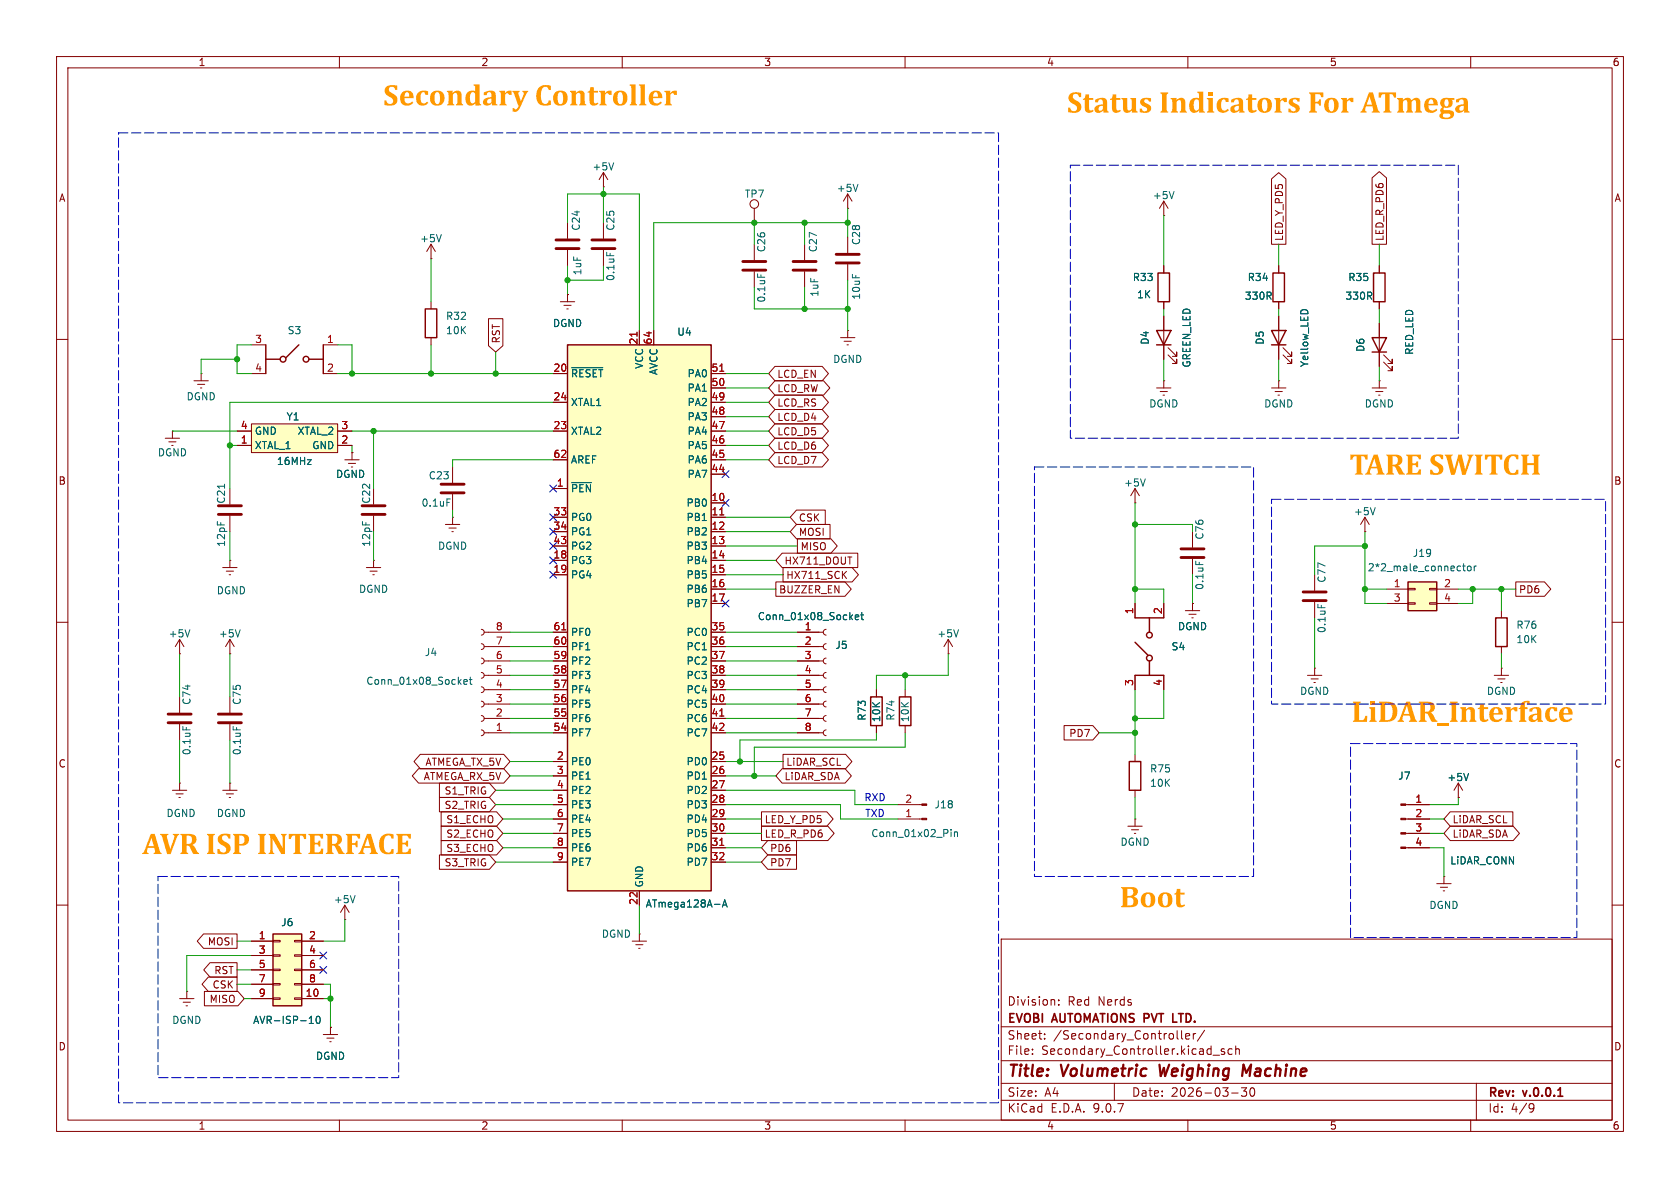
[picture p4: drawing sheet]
<svg xmlns="http://www.w3.org/2000/svg" width="297mm" height="210mm" viewBox="0 0 297 210" stroke-linecap="round" stroke-linejoin="round" font-family="sans-serif">
<g fill="none" stroke="#840000" stroke-width=".18">
<path d="M10 10h277v190h-277zM12 12h273v186h-273zM60 10v2M110 10v2M160 10v2M210 10v2M260 10v2M149.9 36.8h.1M149.9 34.3v2.5M149.9 34.3l-.8 1.3M149.9 34.3l.7 1.3M142.2 43.2v2.8"/>
<path d="M142.2 48v2.8M149.9 41.9v2.8M149.9 46.7v2.8M10 60h2M285 60h2M200.7 88.9h.1M200.7 86.4v2.5M200.7 86.4l-.8 1.2M200.7 86.4l.7 1.2M10 110h2M200.7 106.7v2.5M200.7 119.4v2.5"/>
<path d="M205.7 106.7v2.5M205.7 119.4v2.5M285 110h2M31.7 123.2v2.8M31.7 128v2.8M40.6 123.2v2.8M40.6 128v2.8M200.7 133.4v1.2M200.7 139.7v1.3M199.4 146.1h2.5M200 146.7h1.3M200.5 147.3h.3"/>
<path d="M200.7 144.8h.1M200.7 144.8v1.3M254 156.2h2.5M254.6 156.8h1.3M255.1 157.5h.3M255.3 154.9h.1M255.3 154.9v1.3M10 160h2M31.7 176.5h2.6M32.4 177.2h1.3M32.9 177.8h.2M33 175.3h.1"/>
<path d="M33 175.3v1.2M177 166h108v32h-108zM186.4 176.8l.1 .9M187.2 177.6v.1M187.2 176.8v.1M285 160h2M60 198v2M110 198v2M160 198v2M177 194.5h108M177 191.5h108M177 187.5h108"/>
<path d="M177 181.5h108M182.5 186.3v.1M182.5 185.5v.1M184.7 183.6v.1M184.7 182.8v.1M197 191.5v3M208.9 182.2v1.3l.2 .2M209.6 183.2l.7-.1-.1-.3-.4-.1-.2 .2 .1 .7h.5M210 198v2M211 182.7v1M211.4 182.7l-.3 .1-.1 .2M213 182.1l-1.3 2"/>
<path d="M214.5 186.5h1.1M216.5 185.5l-.4-.1-.2 .2 .1 .2 .5 .2v.3h-.6M217.7 193.2h1.2M217.8 185.5l-.4-.1-.3 .3v.4l.1 .2h.6M218.5 185.5l.2-.1 .3 .1 .1 .9M218.5 184.9v1.5M219.5 192.3h.9l-.5 .6 .4 .1v.7l-.2 .1h-.4l-.2-.1M221.1 192.4l.2-.1a.81 .81 0 0 1 .6 .6 .81 .81 0 0 1-.3 .8l-.1 .1a.81 .81 0 0 1-.4-1.4zM260 198v2M261 191.5v6.5M270.6 195.1l.5 .1a.99 .99 0 0 1-.4 1.4h-.2M271.2 195.7l-.3 .3h-.3"/>
</g>
<path d="M207.3 180.7h.8M275.4 193.8h.9" fill="none" stroke="#840000" stroke-width=".3"/>
<path d="M205 188.2l.2 2 .6-1.4M221.2 188.2l-.9 1.4-.5-1.4-.2 2" fill="none" stroke="#840000" stroke-width=".4"/>
<g fill="none" stroke="#840000" stroke-width=".25">
<path d="M200.7 119.4h5M200.7 113.5l2.2 2.3M200.7 109.2h5M203.2 109.2v2.6M203.2 116.8v2.6M199.6 134.6h2.1v5.1h-2.1z"/>
<circle cx="203.2" cy="112.3" r=".51"/>
<circle cx="203.2" cy="116.3" r=".51"/>
</g>
<path d="M151.7 32.6l-.4 1.3M202.5 84.7l-.4 1.2M32.3 128.4v.6M41.2 128.4v.6" fill="none" stroke="#006464" stroke-width=".18"/>
<path d="M140.2 46.2h4.1M140.2 47.8h4.1M147.8 45h4.1M147.8 46.5h4.1M29.7 126.2h4.1M29.7 127.8h4.1M38.6 126.2h4.1M38.6 127.8h4.1" fill="none" stroke="#840000" stroke-width=".51"/>
<path d="M44.4 74.9h15.3v5.1h-15.3z" fill="#ffffc2"/>
<g fill="none" stroke="#840000" stroke-width=".18">
<path d="M148.6 59.7h2.5M149.9 58.4h.1M149.9 58.4v1.3M41.9 76.2h2.5M41.9 78.7h2.5M44.4 74.9h15.3v5.1h-15.3zM59.7 76.2h2.5M59.7 78.7h2.5M149.2 60.3h1.3M149.7 61h.3M78.7 92.7h2.6M79.4 93.3h1.2"/>
<path d="M79.9 94h.2M80 91.4h.1M80 82.6v2.7M80 87.4v2.8M80 91.4v1.3"/>
</g>
<path d="M78 85.6h4M78 87.1h4" fill="none" stroke="#840000" stroke-width=".51"/>
<path d="M79 88.2h.6" fill="none" stroke="#006464" stroke-width=".18"/>
<path d="M100.3 61h25.4v96.5h-25.4z" fill="#ffffc2"/>
<g fill="none" stroke="#840000" stroke-width=".25">
<path d="M75.2 54.6h2v5.1h-2zM47 63.5h2.5M47 61v5M52.8 61l-2.3 2.2M54.6 63.5h2.5M57.1 61v5M100.3 61h25.4v96.5h-25.4z"/>
<circle cx="50" cy="63.5" r=".51"/>
<circle cx="54.1" cy="63.5" r=".51"/>
</g>
<g fill="none" stroke="#840000" stroke-width=".18">
<path d="M100.3 39.4v2.8M106.7 33h.1M106.7 30.5v2.5M106.7 39.4v2.8M106.7 30.5l-.8 1.3M106.7 30.5l.7 1.3M133.3 36.8v2.6M76.2 45.7h.1M76.2 43.2v2.5M76.2 53.3v1.3M76.2 59.7v1.3M76.2 43.2l-.8 1.3"/>
<path d="M76.2 43.2l.8 1.3M99.1 53.3h2.5M99.7 54h1.3M100.2 54.6h.3M100.3 52.1h.1M100.3 44.2v2.8M100.3 52.1v1.2M106.7 44.2v2.8M113 58.4v2.6M115.6 58.4v2.6M133.3 43.2v2.8M133.3 48v2.8"/>
<path d="M44.4 66h2.6M44.4 61h2.6M57.1 66h2.6M57.1 61h2.6M97.8 66h2.5M97.8 71.1h2.5M97.8 76.2h2.5M125.7 66h2.6M125.7 71.1h2.6M125.7 76.2h2.6M125.7 68.6h2.6M125.7 73.7h2.6"/>
<path d="M125.7 78.7h2.6M40.6 86.4v2.8M40.6 91.2v2.8M61 81.3h2.5M61.6 81.9h1.3M62.1 82.6h.3M62.2 80h.1M62.2 80v1.3M66 99.1h.1M66 91.2v2.8M66 99.1v1.2M97.8 81.3h2.5"/>
<path d="M97.8 86.4h2.5M97.8 91.4h2.5M97.8 94h2.5M97.8 96.5h2.5M97.8 99.1h2.5M125.7 81.3h2.6M125.7 91.4h2.6M125.7 94h2.6M125.7 96.5h2.6M125.7 99.1h2.6M125.7 83.8h2.6M125.7 88.9h2.6"/>
<path d="M210.8 94v2.8M210.8 98.8v2.8M241.3 94h.1M241.3 91.4l-.8 1.3M241.3 91.4l.8 1.3M241.3 91.4v2.6M31.7 115.6h.1M31.7 113l-.7 1.3M31.7 113l.8 1.3M31.7 113v2.6M40.6 115.6h.1M40.6 113v2.6"/>
<path d="M40.6 113l-.7 1.3M40.6 113l.8 1.3M64.8 100.3h2.5M65.4 101h1.3M65.9 101.6h.3M85.1 118.9l.3 .1 .2 .4-.2 .3-.3 .2M85.1 116.3l.3 .2 .2 .3-.2 .4-.3 .1M85.1 113.8l.3 .1 .2 .4-.2 .4-.3 .1M85.1 111.3l.3 .1 .2 .4-.2 .3-.3 .2M85.6 111.8h4.6M85.6 114.3h4.6M85.6 116.8h4.6"/>
<path d="M85.6 119.4h4.6M97.8 101.6h2.5M97.8 111.8h2.5M97.8 114.3h2.5M97.8 116.8h2.5M97.8 119.4h2.5M125.7 101.6h2.6M125.7 111.8h2.6M125.7 114.3h2.6M125.7 116.8h2.6M125.7 119.4h2.6M125.7 104.1h2.6"/>
<path d="M125.7 106.7h2.6M209.5 108h2.6M210.2 108.6h1.3M210.7 109.2h.2M210.8 106.7h.1M210.8 106.7v1.3M231.1 119.4h2.6M232.4 118.1h.1M232.4 101.6v2.8M232.4 106.4v2.8M232.4 118.1v1.3M85.1 129l.3 .2 .2 .3-.2 .4-.3 .1"/>
<path d="M85.1 126.5l.3 .1 .2 .4-.2 .4-.3 .1M85.1 124l.3 .1 .2 .4-.2 .3-.3 .2M85.1 121.4l.3 .2 .2 .3-.2 .4-.3 .1M85.6 121.9h4.6M85.6 124.5h4.6M85.6 127h4.6M85.6 129.5h4.6M97.8 121.9h2.5M97.8 124.5h2.5M97.8 127h2.5M97.8 129.5h2.5M97.8 134.6h2.5"/>
<path d="M97.8 137.2h2.5M97.8 139.7h2.5M125.7 121.9h2.6M125.7 124.5h2.6M125.7 127h2.6M125.7 129.5h2.6M125.7 134.6h2.6M125.7 137.2h2.6M125.7 139.7h2.6M231.8 120h1.2M232.3 120.7h.2M97.8 142.2h2.5"/>
<path d="M97.8 144.8h2.5M97.8 147.3h2.5M97.8 149.9h2.5M97.8 152.4h2.5M113 157.5v2.5M125.7 142.2h2.6M125.7 144.8h2.6M125.7 147.3h2.6M125.7 149.9h2.6M125.7 152.4h2.6M248.5 142.2h4.2M248.5 144.8h4.2"/>
<path d="M248.5 147.3h4.2M248.5 149.9h4.2M57.1 182.9h2.6M57.8 183.5h1.3M58.3 184.2h.2M58.4 181.6h.1M58.4 181.6v1.3"/>
<circle cx="133.3" cy="36.1" r=".76"/>
</g>
<g fill="none" stroke="#006464" stroke-width=".18">
<path d="M108.5 28.8l-.4 1.2M78 41.5l-.4 1.2M107.3 44.6v.6M133.9 48.4v.6M101.1 65h5.5M39.7 85.6v.7M101.1 85.3h3.5M211.4 99.2v.6M243.1 89.7l-.4 1.3M33.6 111.3l-.5 1.3M42.5 111.3l-.5 1.3M83.1 119.7v1.1l.4 .2"/>
<path d="M233 106.8v.6M82 120.6l.6-.2-.1-.2-.3-.1-.2 .2 .1 .6h.4M83 120.1h.5M126.3 159.9h1M127.8 160h.6M127.7 160.3l.4-1.2 .5 1.2"/>
</g>
<path d="M112.6 58.7v.7M127.2 65.6h.8M127.2 91h.8M99.3 111.3h.7M127.2 126.6h.8M127.2 149.4h.8" fill="none" stroke="#a90000" stroke-width=".18"/>
<g fill="none" stroke="#840000" stroke-width=".51">
<path d="M98.3 42.4h4.1M98.3 43.9h4.1M104.6 42.4h4.1M104.6 43.9h4.1M131.3 46.2h4.1M131.3 47.8h4.1M38.6 89.4h4.1M38.6 90.9h4.1M64 89.4h4.1M64 90.9h4.1M208.8 97h4.1M208.8 98.6h4.1"/>
<path d="M230.4 104.6h4M230.4 106.2h4"/>
</g>
<g fill="#840000" stroke="#840000" stroke-width=".18">
<path d="M247.6 142.1h.9v.3h-.9z"/>
<path d="M247.6 144.7h.9v.2h-.9z"/>
<path d="M247.6 147.2h.9v.2h-.9z"/>
<path d="M247.6 149.7h.9v.3h-.9z"/>
</g>
<path d="M248.9 102.9h5.1v5.1h-5.1z" fill="#ffffc2"/>
<g fill="none" stroke="#840000" stroke-width=".25">
<path d="M204.5 58.4h2.5l-1.3 2.6zM204.7 48.3h2.1v5h-2.1zM224.8 58.4h2.5l-1.2 2.6zM225 48.3h2.1v5h-2.1zM242.6 59.7h2.5l-1.3 2.5zM242.8 48.3h2.1v5h-2.1zM204.5 61h2.5M224.8 61h2.5M242.6 62.2h2.5M248.9 102.9h5.1v5.1h-5.1zM264.4 109.2h2v5.1h-2zM153.9 123.2h2.1v5.1h-2.1z"/>
<path d="M159 123.2h2v5.1h-2z"/>
</g>
<g fill="none" stroke="#840000" stroke-width=".18">
<path d="M205.7 38.1h.1M205.7 35.6l-.7 1.2M205.7 35.6l.8 1.2M205.7 35.6v2.5M205.7 47v1.3M205.7 53.3v1.3M205.7 55.9v7.6M226.1 47v1.3M226.1 53.3v1.3M226.1 55.9v7.6M243.8 47v1.3M243.8 53.3v1.3"/>
<path d="M243.8 57.2v7.6M29.2 77.5h2.5M29.8 78.1h1.3M30.4 78.7h.2M30.5 76.2h.1M30.5 76.2v1.3M34.3 67.3h2.5M34.9 67.9h1.3M35.4 68.6h.3M35.6 66h.1M35.6 66v1.3M204.5 68.6h2.5"/>
<path d="M205.1 69.2h1.3M205.6 69.9h.3M205.7 67.3h.1M205.7 67.3v1.3M206.5 62.7l1.5 1.6v-.8v.8h-.7M206.5 61.5l1.5 1.5v-.8v.8h-.7M224.8 68.6h2.5M225.4 69.2h1.3M225.9 69.9h.3M226.1 67.3h.1M226.1 67.3v1.3M226.8 62.7l1.5 1.6v-.8v.8h-.7"/>
<path d="M226.8 61.5l1.5 1.5v-.8v.8h-.7M242.6 68.6h2.5M243.2 69.2h1.3M243.7 69.9h.3M243.8 67.3h.1M243.8 67.3v1.3M244.6 64l1.5 1.5v-.7v.7h-.7M244.6 62.7l1.5 1.6v-.8v.8h-.7M40.6 99.1h.1M40.6 99.1v1.2M39.4 100.3h2.5M40 101h1.3"/>
<path d="M40.5 101.6h.3M141 119.4h4.5M141 111.8h4.5M141 114.3h4.5M141 116.8h4.5M146 111.3l-.3 .1-.2 .4 .2 .3 .3 .2M146 113.8l-.3 .1-.2 .4 .2 .4 .3 .1M146 116.3l-.3 .2-.2 .3 .2 .4 .3 .1M146 118.9l-.3 .1-.2 .4 .2 .3 .3 .2M167.6 115.6h.1M167.6 113l-.7 1.3M167.6 113l.8 1.3"/>
<path d="M167.6 113v2.6M245.1 104.1h3.8M245.1 106.7h3.8M248.9 104h1.3v.3h-1.3zM248.9 106.6h1.3v.2h-1.3zM252.7 104h1.3v.3h-1.3zM252.7 106.6h1.3v.2h-1.3zM254 104.1h3.8M254 106.7h3.8M264.2 119.4h2.5M265.4 118.1h.1M265.4 108v1.2"/>
<path d="M265.4 114.3v1.3M265.4 118.1v1.3M30.5 139.7h2.5M31.7 138.4h.1M31.7 138.4v1.3M39.4 139.7h2.5M40.6 138.4h.1M40.6 138.4v1.3M141 121.9h4.5M141 124.5h4.5M141 127h4.5M141 129.5h4.5"/>
<path d="M146 121.4l-.3 .2-.2 .3 .2 .4 .3 .1M146 124l-.3 .1-.2 .4 .2 .3 .3 .2M146 126.5l-.3 .1-.2 .4 .2 .4 .3 .1M146 129l-.3 .2-.2 .3 .2 .4 .3 .1M154.9 121.9v1.3M154.9 128.3v1.2M160 121.9v1.3M160 128.3v1.2M257.8 138.4l-.8 1.3M257.8 138.4l.8 1.3M257.8 138.4v2.6M264.8 120h1.3"/>
<path d="M265.3 120.7h.3M31.1 140.3h1.3M31.6 141h.3M40 140.3h1.3M40.5 141h.3M158.7 144.8h4.3M158.7 142.2h4.3M257.8 141h.1M61 162.6h.1M61 160l-.8 1.3M61 160l.7 1.3M61 160v2.6"/>
<path d="M111.8 166.4h2.5M112.4 167h1.3M112.9 167.6h.3M113 165.1h.1M113 165.1v1.3"/>
</g>
<g fill="none" stroke="#006464" stroke-width=".18">
<path d="M207.6 33.9l-.5 1.2M230.1 54.9l.4-.2 .5 .2M258.7 99.6v1.1l.3 .2M151.2 109.1l.6-.1-.1-.2-.3-.1-.2 .2 .1 .6h.4M152.2 108.7h.5M152.4 108.3v1.1l.3 .1M169.5 111.3l-.5 1.3M258.6 100.1h.4M259.5 100.2l.2-.1 .3 .1 .1 .5-.1 .1-.3 .1-.2-.1zM260.6 100.1v.8M261 100.1l-.4 .2M259.6 136.7l-.4 1.3"/>
<path d="M62.8 158.3l-.4 1.3M168.1 146.6v.2M168.1 147.1v.8M168.7 147.1v.8M168.7 147.2l.2-.1h.3l.1 .8"/>
</g>
<g fill="#840000" stroke="#840000" stroke-width=".18">
<path d="M163 144.7h.8v.2h-.8z"/>
<path d="M163 142.1h.8v.3h-.8z"/>
</g>
<path d="M48.3 165.1h5v12.7h-5z" fill="#ffffc2"/>
<path d="M48.3 165.1h5v12.7h-5z" fill="none" stroke="#840000" stroke-width=".25"/>
<g fill="none" stroke="#840000" stroke-width=".18">
<path d="M224.8 31.6l1.3-1.1 1.2 1.1v11.6h-2.5zM242.6 31.4l1.2-1.1 1.3 1.1v11.8h-2.5zM86.4 56.3h2.5v4.8l-1.3 1.1-1.2-1.1zM100.3 52.1h.1M113 58.4v2.6M115.6 58.4v2.6M205.7 47v1.3M205.7 53.3v1.3M205.7 55.9v2.5M226.1 47v1.3M226.1 53.3v1.3M226.1 55.9v2.5"/>
<path d="M243.8 47v1.3M243.8 53.3v1.3M243.8 57.2v2.5M41.9 76.2h2.5M41.9 78.7h2.5M59.7 76.2h2.5M59.7 78.7h2.5M97.8 66h2.5M97.8 71.1h2.5M97.8 76.2h2.5M125.7 66h2.6M125.7 71.1h2.6"/>
<path d="M125.7 76.2h2.6M125.7 68.6h2.6M125.7 73.7h2.6M125.7 78.7h2.6M137 69.8h8.4l1.1 1.3-1.1 1.3h-8.4l-1.1-1.3zM137 74.9h8.4l1.1 1.3-1.1 1.3h-8.4l-1.1-1.3zM137 64.8h8.4l1.1 1.2-1.1 1.3h-8.4l-1.1-1.3zM137 77.5h8.4l1.1 1.2-1.1 1.3h-8.4l-1.1-1.3zM137 67.3h8.6l1.1 1.3-1.1 1.3h-8.6l-1.1-1.3zM137 72.4h8.4l1.1 1.3-1.1 1.2h-8.4l-1.1-1.2zM205.7 61v2.5M226.1 61v2.5"/>
<path d="M243.8 62.2v2.6M62.2 80h.1M97.8 81.3h2.5M97.8 86.4h2.5M97.8 91.4h2.5M97.8 94h2.5M97.8 96.5h2.5M97.8 99.1h2.5M125.7 81.3h2.6M125.7 91.4h2.6M125.7 94h2.6M125.7 96.5h2.6"/>
<path d="M125.7 99.1h2.6M125.7 83.8h2.6M125.7 88.9h2.6M137 80h8.4l1.1 1.3-1.1 1.3h-8.4l-1.1-1.3zM138.3 97.8h13.3v2.5h-13.3l-1.1-1.2zM140.8 92.7h5.9v2.6h-5.9l-1.1-1.3zM140.8 90.2h5.1v2.5h-5.1l-1.1-1.3zM141 95.2h5.9l1.1 1.3-1.1 1.3h-5.9zM149.9 98.5h.7M97.8 111.8h2.5M97.8 114.3h2.5M97.8 116.8h2.5"/>
<path d="M97.8 119.4h2.5M97.8 101.6h2.5M125.7 111.8h2.6M125.7 114.3h2.6M125.7 116.8h2.6M125.7 119.4h2.6M125.7 101.6h2.6M125.7 104.1h2.6M125.7 106.7h2.6M137.2 102.9h12.2l1.1 1.2-1.1 1.3h-12.2zM138.4 100.3h12.2l1.2 1.3-1.2 1.3h-12.2zM141 111.8h3.8"/>
<path d="M141 114.3h3.8M141 116.8h3.8M141 119.4h3.8M149.1 101.5l.6 .8M149.7 101l-.8 .7M200.7 106.7v2.5M200.7 119.4v2.5M205.7 106.7v2.5M205.7 119.4v2.5M210.8 106.7h.1M268 102.9h5.1l1.1 1.2-1.1 1.3h-5.1zM74 135.9h15.1l1.1 1.3-1.1 1.2h-15.1l-1.1-1.2z"/>
<path d="M74.3 133.3h14.8l1.1 1.3-1.1 1.3h-14.8l-1.1-1.3zM77.7 138.4h8.8l1.1 1.3-1.1 1.3h-8.8zM97.8 121.9h2.5M97.8 124.5h2.5M97.8 127h2.5M97.8 129.5h2.5M97.8 134.6h2.5M97.8 137.2h2.5M97.8 139.7h2.5M125.7 121.9h2.6M125.7 124.5h2.6M125.7 127h2.6"/>
<path d="M125.7 129.5h2.6M125.7 134.6h2.6M125.7 137.2h2.6M125.7 139.7h2.6M138.3 135.9h11.1l1.1 1.3-1.1 1.2h-11.1l-1.1-1.2zM138.4 133.3h11.1l1.1 1.3-1.1 1.3h-11.1zM141 121.9h3.8M141 124.5h3.8M141 127h3.8M141 129.5h3.8M154.9 121.9v1.3M154.9 128.3v1.2"/>
<path d="M188.1 128.3h5.1l1.1 1.2-1.1 1.3h-5.1zM77.7 151.1h8.8l1.1 1.3-1.1 1.3h-8.8zM77.7 141h8.8l1.1 1.2-1.1 1.3h-8.8zM78 148.6h9.8l1.1 1.3-1.1 1.2h-9.8zM78 146h9.8l1.1 1.3-1.1 1.3h-9.8zM78 143.5h9.8l1.1 1.3-1.1 1.3h-9.8zM97.8 142.2h2.5M97.8 144.8h2.5M97.8 147.3h2.5M97.8 149.9h2.5M97.8 152.4h2.5M113 157.5v2.5"/>
<path d="M125.7 142.2h2.6M125.7 144.8h2.6M125.7 147.3h2.6M125.7 149.9h2.6M125.7 152.4h2.6M134.6 143.5h11.6l1.1 1.3-1.1 1.3h-11.6zM134.6 146h11.8l1.1 1.3-1.1 1.3h-11.8zM135.7 151.1h5.1v2.6h-5.1l-1.1-1.3zM135.7 148.6h5.1v2.5h-5.1l-1.1-1.2zM248.9 142.2h3.8M248.9 144.8h3.8M248.9 147.3h3.8"/>
<path d="M248.9 149.9h3.8M256.4 146h11.1l1.1 1.3-1.1 1.3h-11.1l-1.1-1.3zM256.4 143.5h11.1v2.6h-11.1l-1.1-1.3zM257.8 141h.1M36 165.1h5.9v2.5h-5.9l-1.1-1.2zM36.1 175.3h6l1.1 1.2-1.1 1.3h-6zM36.8 172.7h5.1v2.6h-5.1l-1.1-1.3zM37.1 170.2h4.8v2.5h-4.8l-1.1-1.2zM44.4 166.4h3.9M44.4 168.9h3.9M44.4 171.5h3.9M44.4 174h3.9"/>
<path d="M44.4 176.5h3.9M48.3 166.2h1.2v.3h-1.2zM48.3 168.8h1.2v.2h-1.2zM48.3 171.3h1.2v.3h-1.2zM48.3 173.9h1.2v.2h-1.2zM48.3 176.4h1.2v.3h-1.2zM52.1 166.2h1.2v.3h-1.2zM52.1 168.8h1.2v.2h-1.2zM52.1 171.3h1.2v.3h-1.2zM52.1 173.9h1.2v.2h-1.2zM52.1 176.4h1.2v.3h-1.2zM53.3 166.4h3.8"/>
<path d="M53.3 168.9h3.8M53.3 171.5h3.8M53.3 174h3.8M53.3 176.5h3.8M58.4 181.6h.1"/>
</g>
<g fill="none" stroke="#006464" stroke-width=".18">
<path d="M230.1 54.9l.4-.2 .5 .2M101.1 65h5.5M101.1 85.3h3.5M151.2 109.1l.6-.1-.1-.2-.3-.1-.2 .2 .1 .6h.4M152.2 108.7h.5M152.4 108.3v1.1l.3 .1M259.6 136.7l-.4 1.3M126.3 159.9h1M127.8 160h.6M54.8 180l.2-.4v1.3M56 179.8l.2-.2a.68 .68 0 0 1 .4 .7 .68 .68 0 0 1-.4 .6l-.2-.1-.1-.4zM127.7 160.3l.4-1.2 .5 1.2"/>
<path d="M54.7 180.9h.7"/>
</g>
<g fill="none" stroke="#009600" stroke-width=".18">
<path d="M100.3 39.4v-5.1h12.7v24.1M106.7 33v6.4M133.3 39.4v3.8M142.2 39.4v3.8M149.9 39.4h-34.3v19M149.9 36.8v5.1M205.7 38.1v8.9M76.2 45.7v7.6M100.3 47v5.1M106.7 47v2.5h-6.4M133.3 50.8v3.8h16.6M142.2 50.8v3.8"/>
<path d="M149.9 49.5v8.9M205.7 54.6v1.3M226.1 43.2v3.8M226.1 54.6v1.3M243.8 43.2v3.8M243.8 54.6v2.6M30.5 76.2h11.4M40.6 78.7h1.3M41.9 63.5h-6.3v2.5M44.4 61h-2.5v5h2.5M59.7 66h38.1M59.7 61h2.5v5"/>
<path d="M62.2 76.2h35.6M62.2 78.7v1.3M66 76.2v10.2M76.2 61v5M87.6 62.2v3.8M97.8 71.1h-57.2v15.3M128.3 73.7h7.6M128.3 78.7h7.6M128.3 66h7.6M128.3 71.1h7.6M128.3 76.2h7.6M128.3 68.6h7.6"/>
<path d="M205.7 63.5v3.8M226.1 63.5v3.8M243.8 64.8v2.5M40.6 94v5.1M66 94v5.1M80 90.2v1.2M97.8 81.3h-17.8v1.3M128.3 81.3h7.6M128.3 96.5h12.7M128.3 91.4h11.4M128.3 94h11.4M128.3 99.1h8.9"/>
<path d="M200.7 88.9v17.8M200.7 92.7h10.1v1.3M241.3 94v12.7h3.8M241.3 96.5h-8.9v5.1M31.7 115.6v7.6M40.6 115.6v7.6M90.2 119.4h7.6M90.2 114.3h7.6M90.2 116.8h7.6M90.2 111.8h7.6M128.3 104.1h8.9M128.3 119.4h12.7"/>
<path d="M128.3 101.6h10.1M128.3 114.3h12.7M128.3 116.8h12.7M128.3 111.8h12.7M160 119.4v2.5M167.6 115.6v3.8h-12.7v2.5M200.7 104.1h5v2.6M210.8 101.6v5.1M232.4 109.2v8.9M241.3 104.1h3.8M257.8 104.1h10.2M260.3 104.1v2.6h-2.5"/>
<path d="M265.4 104.1v3.9M265.4 115.6v2.5M31.7 130.8v7.6M40.6 130.8v7.6M87.6 139.7h10.2M90.2 134.6h7.6M90.2 137.2h7.6M90.2 129.5h7.6M90.2 127h7.6M90.2 121.9h7.6M90.2 124.5h7.6M128.3 134.6h10.1"/>
<path d="M128.3 137.2h8.9M128.3 139.7h22.8v2.5h7.6M128.3 129.5h12.7M128.3 127h12.7M128.3 121.9h12.7M128.3 124.5h12.7M154.9 129.5v1.3h-24.1v3.8M160 129.5v2.6h-26.7v5.1M194.3 129.5h6.4M200.7 121.9v11.5M205.7 121.9v5.1h-5M87.6 142.2h10.2"/>
<path d="M87.6 152.4h10.2M88.9 144.8h8.9M88.9 147.3h8.9M88.9 149.9h8.9M128.3 142.2h20.3v2.6h10.1M128.3 144.8h6.3M128.3 152.4h6.3M128.3 147.3h6.3M128.3 149.9h6.3M200.7 141v3.8M252.7 144.8h2.6M252.7 147.3h2.6"/>
<path d="M252.7 149.9h2.6v5M257.8 141v1.2h-5.1M41.9 166.4h2.5M41.9 174h2.5M41.9 171.5h2.5M43.2 176.5h1.2M44.4 168.9h-11.4v6.4M57.1 174h1.3v7.6M57.1 176.5h1.3M61 162.6v3.8h-3.9M113 160v5.1"/>
</g>
<g fill="none" stroke="#000084" stroke-width=".18">
<path d="M97.2 98.5l1.2 1.2M97.2 90.8l1.2 1.2M97.2 95.9l1.2 1.2M97.2 93.4l1.2 1.2M97.2 85.8l1.2 1.2M98.4 98.5l-1.2 1.2M98.4 90.8l-1.2 1.2M98.4 95.9l-1.2 1.2M98.4 93.4l-1.2 1.2M98.4 85.8l-1.2 1.2M127.7 88.3l1.2 1.2M127.7 83.2l1.2 1.2"/>
<path d="M128.9 88.3l-1.2 1.2M128.9 83.2l-1.2 1.2M97.2 101l1.2 1.2M98.4 101l-1.2 1.2M127.7 106.1l1.2 1.2M128.9 106.1l-1.2 1.2M56.5 168.3l1.3 1.2M56.5 170.8l1.3 1.3M57.8 168.3l-1.3 1.2M57.8 170.8l-1.3 1.3"/>
</g>
<path d="M21 23.5h155.5v171.4h-155.5zM189.2 29.2h68.6v48.3h-68.6zM182.9 82.6h38.7v72.3h-38.7zM224.8 88.3h59v36.2h-59zM238.8 131.4h40v34.3h-40zM27.9 154.9h42.6v35.6h-42.6z" fill="none" stroke="#0000c2" stroke-width=".18" stroke-dasharray="1.7 .6"/>
<path d="M112.6 58.7v.7M127.2 65.6h.8M127.2 91h.8M99.3 111.3h.7M127.2 126.6h.8M127.2 149.4h.8" fill="none" stroke="#a90000" stroke-width=".18"/>
<g fill="#009600" stroke="#009600" stroke-width=".18">
<circle cx="160" cy="119.4" r=".46"/>
<circle cx="149.9" cy="54.6" r=".46"/>
<circle cx="149.9" cy="39.4" r=".46"/>
<circle cx="142.2" cy="54.6" r=".46"/>
<circle cx="133.3" cy="39.4" r=".46"/>
<circle cx="142.2" cy="39.4" r=".46"/>
<circle cx="200.7" cy="129.5" r=".46"/>
<circle cx="200.7" cy="127" r=".46"/>
<circle cx="200.7" cy="92.7" r=".46"/>
<circle cx="200.7" cy="104.1" r=".46"/>
<circle cx="133.3" cy="137.2" r=".46"/>
<circle cx="130.8" cy="134.6" r=".46"/>
<circle cx="241.3" cy="104.1" r=".46"/>
<circle cx="260.3" cy="104.1" r=".46"/>
<circle cx="241.3" cy="96.5" r=".46"/>
<circle cx="265.4" cy="104.1" r=".46"/>
<circle cx="106.7" cy="34.3" r=".46"/>
<circle cx="41.9" cy="63.5" r=".46"/>
<circle cx="40.6" cy="78.7" r=".46"/>
<circle cx="62.2" cy="66" r=".46"/>
<circle cx="100.3" cy="49.5" r=".46"/>
<circle cx="76.2" cy="66" r=".46"/>
<circle cx="66" cy="76.2" r=".46"/>
<circle cx="87.6" cy="66" r=".46"/>
<circle cx="58.4" cy="176.5" r=".46"/>
</g>
<g font-size="5.3" fill="#f90">
<text x="67.7" y="20.2">SecondaryController</text>
<text x="188.6" y="21.5">StatusIndicators ForATmega</text>
<text x="238.5" y="85.5">TARESWITCH</text>
<text x="238.9" y="129.2">LiDAR_Interface</text>
<text x="25.2" y="152.5">AVRISPINTERFACE</text>
<text x="198" y="161.9">Boot</text>
</g>
<g font-size="2.8" fill="#840000">
<text x="178" y="190.9">Title:</text>
<text x="187.7" y="190.9">Volumetric</text>
<text x="205.8" y="190.9">Weighing</text>
<text x="221.3" y="190.9">Machine</text>
</g>
<g font-size="2.1" fill="#840000">
<text x="178" y="178">Division:</text>
<text x="188.7" y="178">Red</text>
<text x="194.2" y="178">Nerds</text>
<text x="178" y="184">Sheet:</text>
<text x="178" y="181.2">EVOBI</text>
<text x="186.2" y="181.2">AUTOMATIONS PVT</text>
<text x="186.2" y="184">/Secondary_Controller/</text>
<text x="208.6" y="181.2">LTD.</text>
<text x="178" y="186.7">File:</text>
<text x="184.1" y="186.7">Secondary_Controller.kicad_sch</text>
<text x="178" y="196.9">KiCad</text>
<text x="178" y="194.1">Size:</text>
<text x="184.7" y="194.1">A4</text>
<text x="185.7" y="196.9">E.D.A.</text>
<text x="193.3" y="196.9">9.0.7</text>
<text x="200" y="194.1">Date:</text>
<text x="207" y="194.1">2026-03-30</text>
<text x="263" y="194.3">Rev:</text>
<text x="263" y="196.9">Id:</text>
<text x="267.1" y="196.9">4/9</text>
<text x="269.4" y="194.3">v.0.0.1</text>
</g>
<g font-size="1.8" fill="#840000">
<text x="35" y="11.9">1</text>
<text x="85" y="11.9">2</text>
<text x="135" y="11.9">3</text>
<text x="185" y="11.9">4</text>
<text x="235" y="11.9">5</text>
<text x="285" y="11.9">6</text>
<text x="10.3" y="35.9">A</text>
<text x="285.3" y="35.9">A</text>
<text x="227" y="42.7" transform="rotate(-90 227 42.7)">LED_Y_PD5</text>
<text x="244.8" y="42.7" transform="rotate(-90 244.8 42.7)">LED_R_PD6</text>
<text x="88.6" y="60.8" transform="rotate(-90 88.6 60.8)">RST</text>
<text x="137.3" y="67">LCD_EN</text>
<text x="137.3" y="69.5">LCD_RW</text>
<text x="137.3" y="72.1">LCD_RS</text>
<text x="137.3" y="77.2">LCD_D5</text>
<text x="137.3" y="74.6">LCD_D4</text>
<text x="137.3" y="79.7">LCD_D6</text>
<text x="137.3" y="82.2">LCD_D7</text>
<text x="10.3" y="85.9">B</text>
<text x="285.3" y="85.9">B</text>
<text x="141.1" y="94.9">MOSI</text>
<text x="141.1" y="92.4">CSK</text>
<text x="138.6" y="100">HX711_DOUT</text>
<text x="141.4" y="97.5">MISO</text>
<text x="137.6" y="105.1">BUZZER_EN</text>
<text x="138.9" y="102.6">HX711_SCK</text>
<text x="268.4" y="105.1">PD6</text>
<text x="188.9" y="130.5">PD7</text>
<text x="10.3" y="135.9">C</text>
<text x="75.1" y="135.6">ATMEGA_TX_5V</text>
<text x="138.9" y="135.6">LiDAR_SCL</text>
<text x="285.3" y="135.9">C</text>
<text x="74.8" y="138.1">ATMEGA_RX_5V</text>
<text x="78.5" y="143.2">S2_TRIG</text>
<text x="78.5" y="140.7">S1_TRIG</text>
<text x="138.6" y="138.1">LiDAR_SDA</text>
<text x="78.8" y="148.3">S2_ECHO</text>
<text x="78.8" y="145.7">S1_ECHO</text>
<text x="135.1" y="145.7">LED_Y_PD5</text>
<text x="135.1" y="148.3">LED_R_PD6</text>
<text x="256.7" y="148.3">LiDAR_SDA</text>
<text x="256.7" y="145.7">LiDAR_SCL</text>
<text x="78.5" y="153.4">S3_TRIG</text>
<text x="78.8" y="150.8">S3_ECHO</text>
<text x="136" y="153.4">PD7</text>
<text x="136" y="150.8">PD6</text>
<text x="36.6" y="167.3">MOSI</text>
<text x="37.8" y="172.4">RST</text>
<text x="37" y="177.5">MISO</text>
<text x="37.5" y="174.9">CSK</text>
<text x="10.3" y="185.9">D</text>
<text x="285.3" y="185.9">D</text>
<text x="35" y="199.9">1</text>
<text x="85" y="199.9">2</text>
<text x="135" y="199.9">3</text>
<text x="185" y="199.9">4</text>
<text x="235" y="199.9">5</text>
<text x="285" y="199.9">6</text>
</g>
<g font-size="1.8" fill="#006464">
<text x="104.6" y="30.3">+5V</text>
<text x="131.6" y="35.2">TP7</text>
<text x="147.8" y="34.1">+5V</text>
<text x="203.7" y="35.4">+5V</text>
<text x="102.7" y="40.9" transform="rotate(-90 102.7 40.9)">C24</text>
<text x="108.8" y="40.9" transform="rotate(-90 108.8 40.9)">C25</text>
<text x="74.2" y="43">+5V</text>
<text x="135.5" y="44.7" transform="rotate(-90 135.5 44.7)">C26</text>
<text x="144.6" y="44.7" transform="rotate(-90 144.6 44.7)">C27</text>
<text x="152.2" y="43.4" transform="rotate(-90 152.2 43.4)">C28</text>
<text x="103" y="48.8" transform="rotate(-90 103 48.8)">1uF</text>
<text x="108.8" y="49.8" transform="rotate(-90 108.8 49.8)">0.1uF</text>
<text x="135.5" y="53.6" transform="rotate(-90 135.5 53.6)">0.1uF</text>
<text x="144.9" y="52.6" transform="rotate(-90 144.9 52.6)">1uF</text>
<text x="152.2" y="53.1" transform="rotate(-90 152.2 53.1)">10uF</text>
<text x="200.2" y="49.9">R33</text>
<text x="200.9" y="52.9">1K</text>
<text x="220" y="53.2">330R</text>
<text x="220.5" y="49.9">R34</text>
<text x="237.8" y="53.2">330R</text>
<text x="238.3" y="49.9">R35</text>
<text x="50.8" y="59.3">S3</text>
<text x="78.7" y="56.7">R32</text>
<text x="78.7" y="59.3">10K</text>
<text x="97.7" y="58">DGND</text>
<text x="119.6" y="59.5">U4</text>
<text x="113.9" y="65.3" transform="rotate(-90 113.9 65.3)">VCC</text>
<text x="147.2" y="64.4">DGND</text>
<text x="203.3" y="61" transform="rotate(-90 203.3 61)">D4</text>
<text x="210.7" y="65.1" transform="rotate(-90 210.7 65.1)">GREEN_LED</text>
<text x="223.6" y="61" transform="rotate(-90 223.6 61)">D5</text>
<text x="231.5" y="65" transform="rotate(-90 231.5 65)">Yellow_LED</text>
<text x="241.4" y="62.3" transform="rotate(-90 241.4 62.3)">D6</text>
<text x="250" y="62.8" transform="rotate(-90 250 62.8)">RED_LED</text>
<text x="32.9" y="71">DGND</text>
<text x="100.8" y="66.9">~{RESET}</text>
<text x="100.8" y="72">XTAL1</text>
<text x="116.4" y="66.4" transform="rotate(-90 116.4 66.4)">AVCC</text>
<text x="121.5" y="66.9">PA0</text>
<text x="121.5" y="69.4">PA1</text>
<text x="121.5" y="72">PA2</text>
<text x="45" y="77.1">GND</text>
<text x="50.6" y="74.5">Y1</text>
<text x="52.5" y="77.1">XTAL_2</text>
<text x="100.8" y="77.1">XTAL2</text>
<text x="121.5" y="74.5">PA3</text>
<text x="121.5" y="77.1">PA4</text>
<text x="203.1" y="72.2">DGND</text>
<text x="223.4" y="72.2">DGND</text>
<text x="241.2" y="72.2">DGND</text>
<text x="27.8" y="80.9">DGND</text>
<text x="45" y="79.6">XTAL_1</text>
<text x="48.9" y="82.4">16MHz</text>
<text x="55.1" y="79.6">GND</text>
<text x="100.8" y="82.1">AREF</text>
<text x="121.5" y="79.6">PA5</text>
<text x="121.5" y="82.1">PA6</text>
<text x="40" y="89.1" transform="rotate(-90 40 89.1)">C21</text>
<text x="59.3" y="84.7">DGND</text>
<text x="65.6" y="89.1" transform="rotate(-90 65.6 89.1)">C22</text>
<text x="74.4" y="89.8">0.1uF</text>
<text x="75.7" y="84.9">C23</text>
<text x="100.8" y="87.2">~{PEN}</text>
<text x="121.3" y="89.8">PB0</text>
<text x="121.5" y="84.7">PA7</text>
<text x="198.6" y="86.2">+5V</text>
<text x="100.8" y="92.3">PG0</text>
<text x="100.8" y="94.8">PG1</text>
<text x="121.3" y="92.3">PB1</text>
<text x="121.3" y="94.8">PB2</text>
<text x="213" y="95.5" transform="rotate(-90 213 95.5)">C76</text>
<text x="239.3" y="91.3">+5V</text>
<text x="40" y="96.8" transform="rotate(-90 40 96.8)">12pF</text>
<text x="65.6" y="96.8" transform="rotate(-90 65.6 96.8)">12pF</text>
<text x="77.3" y="97.4">DGND</text>
<text x="100.8" y="97.4">PG2</text>
<text x="100.8" y="99.9">PG3</text>
<text x="121.3" y="97.4">PB3</text>
<text x="121.3" y="99.9">PB4</text>
<text x="241.7" y="101.2">2*2_male_connector</text>
<text x="249.7" y="98.7">J19</text>
<text x="38.2" y="105.3">DGND</text>
<text x="63.4" y="105">DGND</text>
<text x="100.8" y="102.5">PG4</text>
<text x="121.3" y="102.5">PB5</text>
<text x="121.3" y="105">PB6</text>
<text x="121.3" y="107.5">PB7</text>
<text x="213" y="104.4" transform="rotate(-90 213 104.4)">0.1uF</text>
<text x="234.5" y="103.1" transform="rotate(-90 234.5 103.1)">C77</text>
<text x="29.7" y="112.9">+5V</text>
<text x="38.6" y="112.9">+5V</text>
<text x="100.8" y="112.6">PF0</text>
<text x="121.3" y="112.6">PC0</text>
<text x="133.9" y="109.8">Conn_01x08_Socket</text>
<text x="165.6" y="112.9">+5V</text>
<text x="208.1" y="111.6">DGND</text>
<text x="234.5" y="112" transform="rotate(-90 234.5 112)">0.1uF</text>
<text x="268" y="111.4">R76</text>
<text x="268" y="113.9">10K</text>
<text x="75" y="116.2">J4</text>
<text x="100.8" y="115.2">PF1</text>
<text x="100.8" y="117.7">PF2</text>
<text x="121.3" y="115.2">PC1</text>
<text x="121.3" y="117.7">PC2</text>
<text x="147.6" y="114.9">J5</text>
<text x="207" y="115.2">S4</text>
<text x="33.9" y="124.7" transform="rotate(-90 33.9 124.7)">C74</text>
<text x="42.8" y="124.7" transform="rotate(-90 42.8 124.7)">C75</text>
<text x="64.7" y="121.3">Conn_01x08_Socket</text>
<text x="100.8" y="120.2">PF3</text>
<text x="100.8" y="122.8">PF4</text>
<text x="100.8" y="125.3">PF5</text>
<text x="121.3" y="120.2">PC3</text>
<text x="121.3" y="122.8">PC4</text>
<text x="121.3" y="125.3">PC5</text>
<text x="229.7" y="123">DGND</text>
<text x="262.8" y="123">DGND</text>
<text x="100.8" y="127.9">PF6</text>
<text x="100.8" y="130.4">PF7</text>
<text x="121.3" y="127.9">PC6</text>
<text x="121.3" y="130.4">PC7</text>
<text x="153.3" y="127.5" transform="rotate(-90 153.3 127.5)">R73</text>
<text x="155.8" y="127.8" transform="rotate(-90 155.8 127.8)">10K</text>
<text x="158.3" y="127.5" transform="rotate(-90 158.3 127.5)">R74</text>
<text x="160.9" y="127.8" transform="rotate(-90 160.9 127.8)">10K</text>
<text x="33.9" y="133.6" transform="rotate(-90 33.9 133.6)">0.1uF</text>
<text x="42.8" y="133.6" transform="rotate(-90 42.8 133.6)">0.1uF</text>
<text x="100.8" y="135.5">PE0</text>
<text x="121.3" y="135.5">PD0</text>
<text x="203.2" y="136.8">R75</text>
<text x="100.8" y="138">PE1</text>
<text x="100.8" y="140.6">PE2</text>
<text x="100.8" y="143.1">PE3</text>
<text x="121.3" y="138">PD1</text>
<text x="121.3" y="140.6">PD2</text>
<text x="121.3" y="143.1">PD3</text>
<text x="165.1" y="143.1">J18</text>
<text x="203.2" y="139.3">10K</text>
<text x="247.1" y="138">J7</text>
<text x="255.8" y="138.3">+5V</text>
<text x="29.3" y="144.6">DGND</text>
<text x="38.2" y="144.6">DGND</text>
<text x="100.8" y="145.6">PE4</text>
<text x="100.8" y="148.2">PE5</text>
<text x="121.3" y="145.6">PD4</text>
<text x="121.3" y="148.2">PD5</text>
<text x="153.9" y="148.2">Conn_01x02_Pin</text>
<text x="198" y="149.7">DGND</text>
<text x="100.8" y="150.7">PE6</text>
<text x="100.8" y="153.3">PE7</text>
<text x="121.3" y="150.7">PD6</text>
<text x="121.3" y="153.3">PD7</text>
<text x="256.3" y="153">LiDAR_CONN</text>
<text x="58.9" y="159.9">+5V</text>
<text x="113.9" y="157" transform="rotate(-90 113.9 157)">GND</text>
<text x="114.1" y="160.6">ATmega128A-A</text>
<text x="252.6" y="160.9">DGND</text>
<text x="49.6" y="163.9">J6</text>
<text x="106.3" y="166">DGND</text>
<text x="30.3" y="181.2">DGND</text>
<text x="44.7" y="181.2">AVR-ISP-10</text>
<text x="55.7" y="187.6">DGND</text>
</g>
<g font-size="1.8" fill="#a90000">
<text x="45" y="60.7">3</text>
<text x="45" y="65.8">4</text>
<text x="57.7" y="60.7">1</text>
<text x="57.7" y="65.8">2</text>
<text x="97.7" y="65.8">20</text>
<text x="112.8" y="61" transform="rotate(-90 112.8 61)">21</text>
<text x="115.3" y="61" transform="rotate(-90 115.3 61)">64</text>
<text x="125.7" y="65.8">51</text>
<text x="97.7" y="70.9">24</text>
<text x="125.7" y="68.3">50</text>
<text x="125.7" y="70.9">49</text>
<text x="42.5" y="75.9">4</text>
<text x="60.3" y="75.9">3</text>
<text x="97.7" y="75.9">23</text>
<text x="125.7" y="73.4">48</text>
<text x="125.7" y="75.9">47</text>
<text x="42.5" y="78.5">1</text>
<text x="60.3" y="78.5">2</text>
<text x="97.7" y="81">62</text>
<text x="125.7" y="78.5">46</text>
<text x="125.7" y="81">45</text>
<text x="125.7" y="83.6">44</text>
<text x="98.4" y="86.1">1</text>
<text x="125.7" y="88.6">10</text>
<text x="97.7" y="91.2">33</text>
<text x="97.7" y="93.7">34</text>
<text x="125.7" y="91.2">11</text>
<text x="125.7" y="93.7">12</text>
<text x="97.7" y="96.3">43</text>
<text x="97.7" y="98.8">18</text>
<text x="97.7" y="101.3">19</text>
<text x="125.7" y="96.3">13</text>
<text x="125.7" y="98.8">14</text>
<text x="125.7" y="101.3">15</text>
<text x="125.7" y="103.9">16</text>
<text x="125.7" y="106.4">17</text>
<text x="246.3" y="103.9">1</text>
<text x="246.3" y="106.4">3</text>
<text x="255.2" y="103.9">2</text>
<text x="255.2" y="106.4">4</text>
<text x="87.6" y="111.5">8</text>
<text x="97.7" y="111.5">61</text>
<text x="125.7" y="111.5">35</text>
<text x="142.2" y="111.5">1</text>
<text x="200.4" y="108.7" transform="rotate(-90 200.4 108.7)">1</text>
<text x="205.5" y="108.7" transform="rotate(-90 205.5 108.7)">2</text>
<text x="87.6" y="119.1">5</text>
<text x="87.6" y="116.6">6</text>
<text x="87.6" y="114">7</text>
<text x="97.7" y="114">60</text>
<text x="97.7" y="116.6">59</text>
<text x="97.7" y="119.1">58</text>
<text x="125.7" y="114">36</text>
<text x="125.7" y="116.6">37</text>
<text x="125.7" y="119.1">38</text>
<text x="142.2" y="114">2</text>
<text x="142.2" y="116.6">3</text>
<text x="142.2" y="119.1">4</text>
<text x="87.6" y="124.2">3</text>
<text x="87.6" y="121.7">4</text>
<text x="97.7" y="121.7">57</text>
<text x="97.7" y="124.2">56</text>
<text x="125.7" y="121.7">39</text>
<text x="125.7" y="124.2">40</text>
<text x="142.2" y="121.7">5</text>
<text x="142.2" y="124.2">6</text>
<text x="200.4" y="121.4" transform="rotate(-90 200.4 121.4)">3</text>
<text x="205.5" y="121.4" transform="rotate(-90 205.5 121.4)">4</text>
<text x="87.6" y="129.3">1</text>
<text x="87.6" y="126.7">2</text>
<text x="97.7" y="126.7">55</text>
<text x="97.7" y="129.3">54</text>
<text x="125.7" y="126.7">41</text>
<text x="125.7" y="129.3">42</text>
<text x="142.2" y="126.7">7</text>
<text x="142.2" y="129.3">8</text>
<text x="98.4" y="134.4">2</text>
<text x="98.4" y="136.9">3</text>
<text x="125.7" y="134.4">25</text>
<text x="125.7" y="136.9">26</text>
<text x="98.4" y="139.4">4</text>
<text x="98.4" y="142">5</text>
<text x="125.7" y="139.4">27</text>
<text x="125.7" y="142">28</text>
<text x="159.9" y="142">2</text>
<text x="250.1" y="142">1</text>
<text x="98.4" y="144.5">6</text>
<text x="98.4" y="147.1">7</text>
<text x="98.4" y="149.6">8</text>
<text x="125.7" y="144.5">29</text>
<text x="125.7" y="147.1">30</text>
<text x="125.7" y="149.6">31</text>
<text x="159.9" y="144.5">1</text>
<text x="250.1" y="144.5">2</text>
<text x="250.1" y="147.1">3</text>
<text x="250.1" y="149.6">4</text>
<text x="98.4" y="152.1">9</text>
<text x="125.7" y="152.1">32</text>
<text x="112.8" y="160.1" transform="rotate(-90 112.8 160.1)">22</text>
<text x="45.6" y="166.1">1</text>
<text x="54.5" y="166.1">2</text>
<text x="45.6" y="168.7">3</text>
<text x="45.6" y="171.2">5</text>
<text x="45.6" y="173.7">7</text>
<text x="54.5" y="168.7">4</text>
<text x="54.5" y="171.2">6</text>
<text x="54.5" y="173.7">8</text>
<text x="45.6" y="176.3">9</text>
<text x="53.9" y="176.3">10</text>
</g>
<g font-size="1.8" fill="#0000c2">
<text x="152.7" y="141.8">RXD</text>
<text x="152.9" y="144.6">TXD</text>
</g>
</svg>
